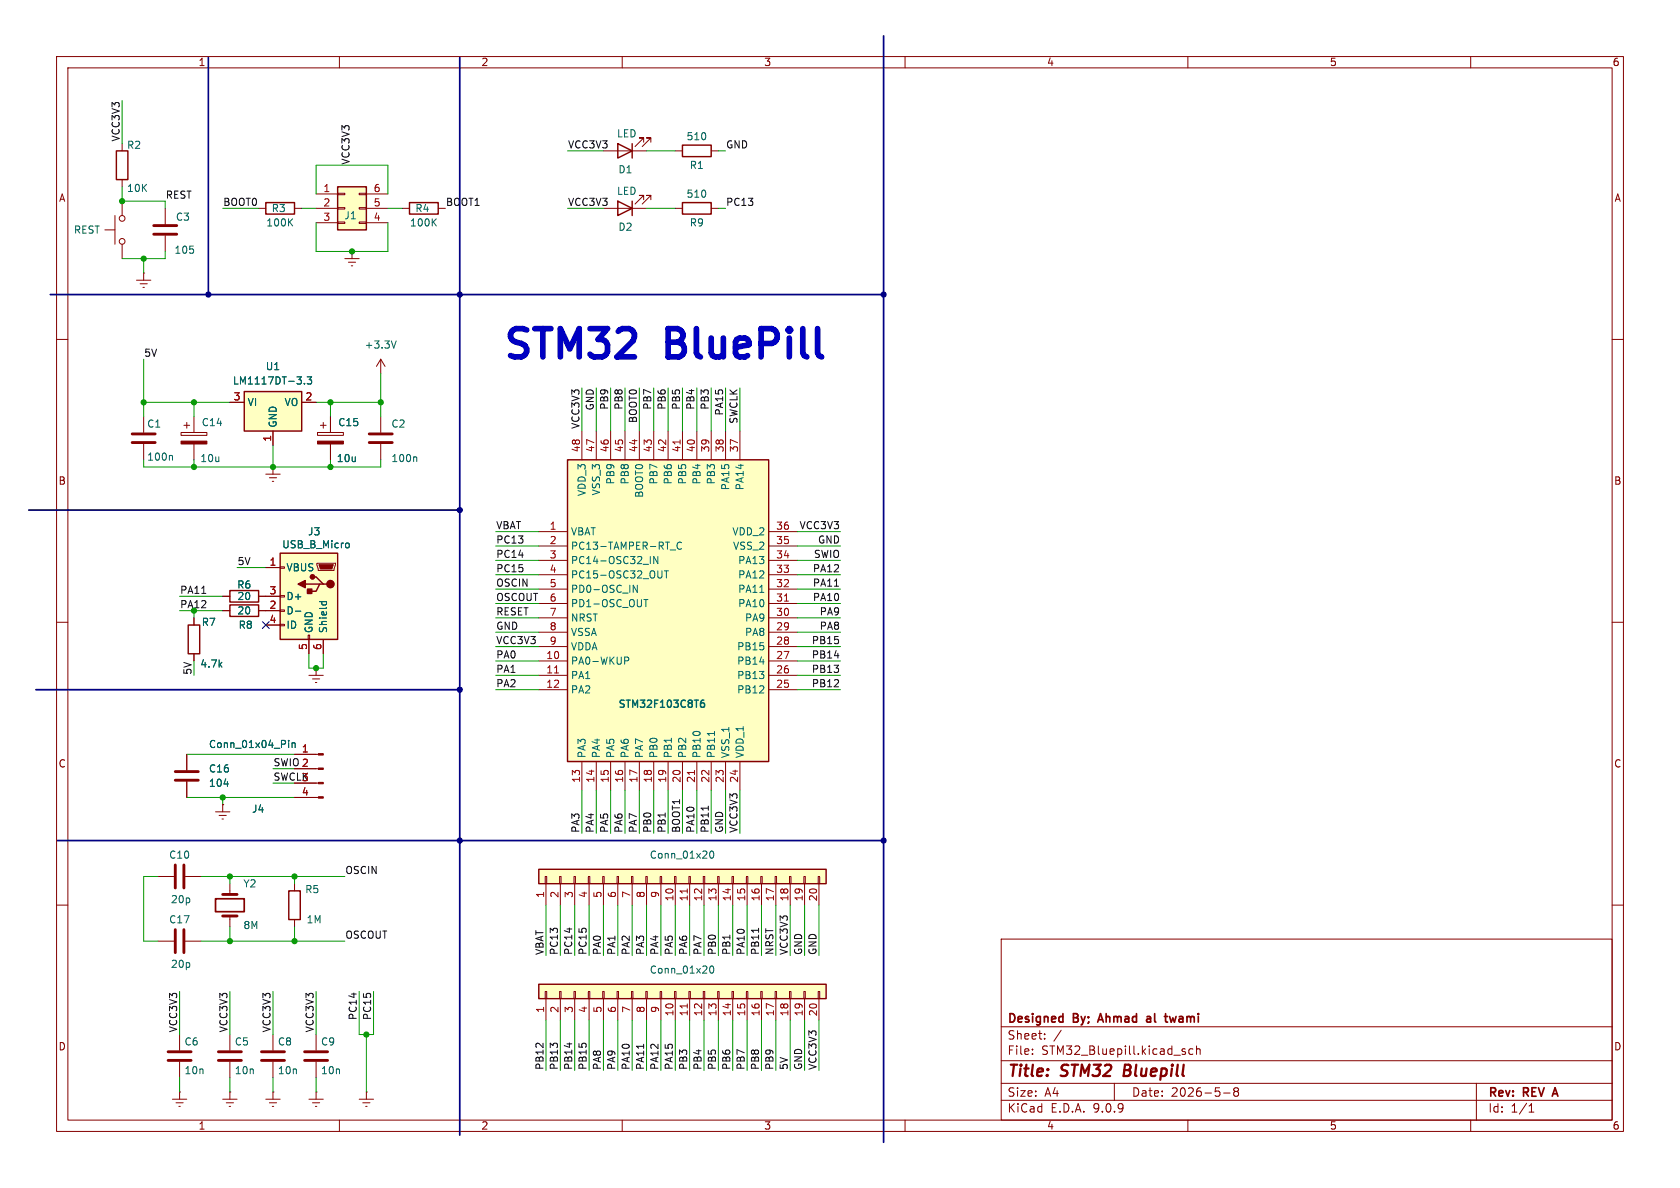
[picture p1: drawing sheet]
<svg xmlns="http://www.w3.org/2000/svg" width="297mm" height="210mm" viewBox="0 0 297 210" stroke-linecap="round" stroke-linejoin="round" font-family="sans-serif">
<g fill="none" stroke="#840000" stroke-width=".18">
<path d="M10 10h277v190h-277zM12 12h273v186h-273zM60 10v2M110 10v2M160 10v2M210 10v2M260 10v2M10 60h2M285 60h2M10 110h2M285 110h2M10 160h2"/>
<path d="M177 166h108v32h-108zM285 160h2M60 198v2M110 198v2M160 198v2M177 194.5h108M177 191.5h108M177 187.5h108M177 181.5h108M182.5 186.3v.1M182.5 185.5v.1M184.7 183.6v.1"/>
<path d="M184.7 182.8v.1M187.6 182.1l-1.3 2M197 191.5v3M209.2 185.9l.3 .1 .1 .2-.2 .2h-.3M209.2 185.4l.3 .1M210 198v2M210.9 185.5l-.4-.1-.3 .3v.4l.1 .2h.6M211.5 185.5l.2-.1 .4 .1 .1 .9M211.5 184.9v1.5M216.3 193.2h1.2M218.4 192.9l-.3-.2 .3-.4 .4 .1 .2 .2-.3 .3M218.4 192.9l-.3 .3 .1 .5 .2 .1 .4-.1 .2-.2-.1-.4-.2-.2"/>
<path d="M218.4 192.9h.3M260 198v2M261 191.5v6.5M270.3 196.6h.9M270.3 195.5l.4-.4v1.5"/>
</g>
<path d="M194.6 179.2l-.5 1.5M202.8 179.8l.4-.1 .2 .2M205.8 179.7h.6M206.8 179.7l.3 1 .2-.7M194.2 180.3h.7M203.4 180l-.5 .1a.29 .29 0 0 0-.2 .3 .29 .29 0 0 0 .2 .3l.5-.1M206.3 180.7h.1M274.6 193.4h.7M274.9 192.3l-.5 1.5" fill="none" stroke="#840000" stroke-width=".3"/>
<path d="M198.9 188.2l-.3 2h.8" fill="none" stroke="#840000" stroke-width=".4"/>
<path d="M59.7 33h5.1v7.6h-5.1z" fill="#ffffc2"/>
<path d="M47 35.8h5.1v2h-5.1zM59.7 33h5.1v7.6h-5.1zM72.4 35.8h5.1v2h-5.1zM40.6 106.9h5.1v2.1h-5.1z" fill="none" stroke="#840000" stroke-width=".25"/>
<g fill="none" stroke="#840000" stroke-width=".18">
<path d="M45.7 36.8h1.3M52.1 36.8h1.2M55.9 34.3h3.8M55.9 36.8h3.8M55.9 39.4h3.8M59.7 34.2h1.3v.2h-1.3zM59.7 36.7h1.3v.3h-1.3zM59.7 39.2h1.3v.3h-1.3zM63.5 34.2h1.3v.2h-1.3zM63.5 36.7h1.3v.3h-1.3zM63.5 39.2h1.3v.3h-1.3zM64.8 34.3h3.8"/>
<path d="M64.8 36.8h3.8M64.8 39.4h3.8M71.1 36.8h1.3M77.5 36.8h1.2M61 45.7h2.5M61.6 46.4h1.3M62.1 47h.3M62.2 44.5h.1M62.2 44.5v1.2M39.4 108h1.2M45.7 108h1.3M33 133.4v2.7"/>
<path d="M33 138.2v2.8M27.9 154.9h2.8M32.8 154.9h2.8M27.9 166.4h2.8M32.8 166.4h2.8M31.7 182.9v2.8M31.7 187.7v2.8M40.6 182.9v2.8M40.6 187.7v2.8M55.9 182.9v2.8M55.9 187.7v2.8"/>
</g>
<path d="M31 136.4h4.1M31 137.9h4.1M31 152.9v4.1M32.5 152.9v4.1M31 164.3v4.1M32.5 164.3v4.1M29.7 185.9h4.1M29.7 187.5h4.1M38.6 185.9h4.1M38.6 187.5h4.1M53.8 185.9h4.1M53.8 187.5h4.1" fill="none" stroke="#840000" stroke-width=".51"/>
<path d="M51.2 39.2l.5 .7M51.7 38.7l-.7 .7M76.6 39.2l.5 .7M77.1 38.7l-.7 .7M39.6 138.6h.8" fill="none" stroke="#006464" stroke-width=".18"/>
<path d="M43.2 69.2h10.1v7h-10.1z" fill="#ffffc2"/>
<path d="M109.2 35.6l2.6 1.2-2.6 1.3zM109.2 25.4l2.6 1.3-2.6 1.2zM111.8 25.4v2.5M111.8 35.6v2.5M120.6 35.8h5.1v2h-5.1zM43.2 69.2h10.1v7h-10.1z" fill="none" stroke="#840000" stroke-width=".25"/>
<g fill="none" stroke="#840000" stroke-width=".18">
<path d="M106.7 36.8h7.6M106.7 26.7h7.6M113.8 35.3v-.8h-.8h.8l-1.5 1.6M113.8 25.1v-.7h-.8h.8l-1.5 1.5M115.1 35.3v-.8h-.8h.8l-1.6 1.6M115.1 25.1v-.7h-.8h.8l-1.6 1.5M119.4 36.8h1.2M125.7 36.8h1.3M40.6 71.1h2.6M48.3 76.2v2.5M53.3 71.1h2.6M30.5 194.3h2.5"/>
<path d="M31.1 194.9h1.3M31.6 195.6h.3M31.7 193h.1M31.7 193v1.3"/>
</g>
<path d="M53.8 67.8v.1M54.3 66.6h.8l-.4 .5 .3 .1v.6l-.1 .1-.6-.1" fill="none" stroke="#006464" stroke-width=".18"/>
<path d="M100.3 81.3h35.6v53.3h-35.6z" fill="#ffffc2"/>
<path d="M20.6 26.7h2v5.1h-2zM120.6 25.7h5.1v2h-5.1zM100.3 81.3h35.6v53.3h-35.6zM33.3 110.5h2v5.1h-2zM40.6 104.4h5.1v2h-5.1z" fill="none" stroke="#840000" stroke-width=".25"/>
<g fill="none" stroke="#840000" stroke-width=".18">
<path d="M20.3 38.1v5.1M21.6 25.4v1.3M21.6 31.8v1.2M21.6 35.6v2.5M29.2 36.8v2.8M119.4 26.7h1.2M125.7 26.7h1.3M18.5 40.6h1.8M21.6 43.2v2.5M24.1 49.5h2.6M24.8 50.2h1.2M25.3 50.8h.2"/>
<path d="M25.4 48.3h.1M25.4 48.3v1.2M29.2 41.7v2.8M67.3 63.5l-.8 1.3M67.3 63.5l.8 1.3M67.3 63.5v2.5M102.9 76.2v5.1M105.4 76.2v5.1M107.9 76.2v5.1M110.5 76.2v5.1M113 76.2v5.1M115.6 76.2v5.1"/>
<path d="M118.1 76.2v5.1M120.6 76.2v5.1M123.2 76.2v5.1M125.7 76.2v5.1M128.3 76.2v5.1M130.8 76.2v5.1M47 83.8h2.5M47.6 84.5h1.3M48.1 85.1h.3M48.3 82.6h.1M48.3 82.6v1.2M95.2 94h5.1"/>
<path d="M95.2 96.5h5.1M95.2 99.1h5.1M135.9 94h5.1M135.9 96.5h5.1M135.9 99.1h5.1M34.3 109.2v1.3M34.3 115.6v1.2M39.4 105.4h1.2M45.7 105.4h1.3M54.6 119.4h2.5M55.9 118.1h.1M55.9 118.1v1.3"/>
<path d="M95.2 101.6h5.1M95.2 104.1h5.1M95.2 106.7h5.1M95.2 109.2h5.1M95.2 111.8h5.1M95.2 114.3h5.1M95.2 116.8h5.1M95.2 119.4h5.1M135.9 101.6h5.1M135.9 104.1h5.1M135.9 106.7h5.1M135.9 109.2h5.1"/>
<path d="M135.9 111.8h5.1M135.9 114.3h5.1M135.9 116.8h5.1M135.9 119.4h5.1M55.2 120h1.3M55.8 120.7h.2M95.2 121.9h5.1M102.9 134.6v5.1M105.4 134.6v5.1M107.9 134.6v5.1M110.5 134.6v5.1M113 134.6v5.1"/>
<path d="M115.6 134.6v5.1M118.1 134.6v5.1M120.6 134.6v5.1M123.2 134.6v5.1M125.7 134.6v5.1M128.3 134.6v5.1M130.8 134.6v5.1M135.9 121.9h5.1M54.6 194.3h2.5M55.2 194.9h1.3M55.8 195.6h.2M55.9 193h.1"/>
<path d="M55.9 193v1.3"/>
<circle cx="21.6" cy="38.6" r=".51"/>
<circle cx="21.6" cy="42.7" r=".51"/>
</g>
<g fill="none" stroke="#006464" stroke-width=".18">
<path d="M70 60.3l-.4 1.2M115 98.4v1.2M116.3 98.4v1.2l-.7-1.2v1.2M118.5 97.2h.9M120.5 96a.6 .6 0 0 0-.9 .4 .6 .6 0 0 0 .6 .7l.3-.1M110.4 116.1h.5l.3 .3-.2 .4h-.6M112.7 103.4v1.3l-.8-1.3v1.3M113.8 106h.7M114.2 106v1.3M117 100.9v1l-.1 .2M117.4 100.9h.8M117.8 100.9v1.3"/>
<path d="M134.3 104.7h.7M126.3 129.3v.7"/>
</g>
<path d="M120.2 77.8v.7M98 119h.8M138.7 106.3h.7M122.8 136.2v.7" fill="none" stroke="#a90000" stroke-width=".18"/>
<path d="M124.4 123.8h-.3a.86 .86 0 0 0 0 1.2l.4-.1 .1-.4-.3-.3h-.2l-.3 .3" fill="none" stroke="#006464" stroke-width=".25"/>
<path d="M27.2 39.9h4M27.2 41.4h4" fill="none" stroke="#840000" stroke-width=".51"/>
<path d="M49.5 97.8h10.2v15.2h-10.2z" fill="#ffffc2"/>
<path d="M49.5 97.8h10.2v15.2h-10.2zM54 103.3h2.5M55.2 102h.7l1.2 1.3h.7M57.1 103.3h-.6l-.6 1.2h-1.3M51.1 157.5h2v5.1h-2z" fill="none" stroke="#840000" stroke-width=".25"/>
<g fill="none" stroke="#840000" stroke-width=".18">
<path d="M25.4 73.7v2.8M25.4 78.5v2.8M32 76.5h4.6v.5h-4.6zM32.5 75.2h1M33 74.7v1M34.3 73.7v2.8M34.3 78.5v2.8M56.1 76.5h4.6v.5h-4.6zM56.6 75.2h1.1M57.1 74.7v1M58.4 73.7v2.8M58.4 78.5v2.8"/>
<path d="M67.3 73.7v2.8M67.3 78.5v2.8M56 99.6h3.3v.2l-.2 1h-2.8zM47 100.3h2.5M47 105.4h2.5M47 108h2.5M47 110.5h2.5M49.5 100.2h.8v.3h-.8zM49.5 105.3h.8v.2h-.8zM49.5 107.8h.8v.3h-.8zM49.5 110.4h.8v.2h-.8zM54.5 112.3h.2v.7h-.2z"/>
<path d="M54.6 113v2.6M57.1 113v2.6M52.1 133.4h4.2M52.1 135.9h4.2M52.1 138.4h4.2M38.1 143.5h2.5M38.7 144.1h1.3M39.2 144.8h.3M39.4 142.2h.1M39.4 142.2v1.3M40.6 156.2v1.9M52.1 156.2v1.3"/>
<path d="M52.1 141h4.2M40.6 161.9v1.9M52.1 162.6v1.2M39.4 194.3h2.5M40 194.9h1.3M40.5 195.6h.3M40.6 193h.1M40.6 193v1.3M47 194.3h2.5M47.6 194.9h1.3M48.1 195.6h.3M48.3 193h.1"/>
<path d="M48.3 182.9v2.8M48.3 187.7v2.8M48.3 193v1.3M63.5 194.3h2.5M64.1 194.9h1.3M64.6 195.6h.3M64.8 193h.1M64.8 193v1.3"/>
</g>
<g fill="#840000" stroke="#840000" stroke-width=".18">
<path d="M56.4 99.8h2.5l-.2 .8h-2.1z"/>
<path d="M32 78h4.6v.5h-4.6z"/>
<path d="M56.1 78h4.6v.5h-4.6z"/>
<path d="M56.3 133.2h.8v.3h-.8z"/>
<path d="M56.3 135.8h.8v.2h-.8z"/>
<path d="M56.3 138.3h.8v.3h-.8z"/>
<path d="M56.3 140.8h.8v.3h-.8z"/>
</g>
<g fill="#840000" stroke="#840000" stroke-width=".25">
<path d="M54.4 104.1h.7v.8h-.7z"/>
<path d="M52.7 103.3l1.3-.7v1.3z"/>
<circle cx="58.4" cy="103.3" r=".63"/>
<circle cx="55.2" cy="102" r=".38"/>
</g>
<path d="M30.3 80.5l.2 .2v.7M61.3 96l.3 .1 .1 .1v.5l-.4 .1M73.5 80.8l.2 .1v.7M52.2 108h1M56.5 106.4h1.2M56.9 106.4v.3M57.7 106.4v.3M51 130.9v.1M51 131.3v.9M51.6 131.3v.9M51.6 131.4l.2-.1 .3 .1 .1 .8" fill="none" stroke="#006464" stroke-width=".18"/>
<path d="M23.4 76.7h4M23.4 78.2h4M65.3 76.7h4M65.3 78.2h4M39.4 158.1h2.5M39.4 161.9h2.5M46.2 185.9h4.1M46.2 187.5h4.1" fill="none" stroke="#840000" stroke-width=".51"/>
<path d="M38.1 158.9h5.1v2.3h-5.1z" fill="none" stroke="#840000" stroke-width=".3"/>
<path d="M95.2 174h50.8v2.5h-50.8z" fill="#ffffc2"/>
<path d="M95.2 174h50.8v2.5h-50.8z" fill="none" stroke="#840000" stroke-width=".25"/>
<g fill="none" stroke="#840000" stroke-width=".18">
<path d="M96.4 175.3h.2v1.2h-.2zM96.5 176.5v3.8M98.9 175.3h.3v1.2h-.3zM99.1 176.5v3.8M101.5 175.3h.2v1.2h-.2zM101.6 176.5v3.8M104 175.3h.3v1.2h-.3zM104.1 176.5v3.8M106.6 175.3h.2v1.2h-.2zM106.7 176.5v3.8M109.1 175.3h.2v1.2h-.2zM109.2 176.5v3.8"/>
<path d="M111.6 175.3h.3v1.2h-.3zM111.8 176.5v3.8M114.2 175.3h.2v1.2h-.2zM114.3 176.5v3.8M116.7 175.3h.3v1.2h-.3zM116.8 176.5v3.8M119.3 175.3h.2v1.2h-.2zM119.4 176.5v3.8M121.8 175.3h.2v1.2h-.2zM121.9 176.5v3.8M124.3 175.3h.3v1.2h-.3zM124.5 176.5v3.8"/>
<path d="M126.9 175.3h.2v1.2h-.2zM127 176.5v3.8M129.4 175.3h.3v1.2h-.3zM129.5 176.5v3.8M132 175.3h.2v1.2h-.2zM132.1 176.5v3.8M134.5 175.3h.2v1.2h-.2zM134.6 176.5v3.8M137 175.3h.3v1.2h-.3zM137.2 176.5v3.8M139.6 175.3h.2v1.2h-.2zM139.7 176.5v3.8"/>
<path d="M142.1 175.3h.3v1.2h-.3zM142.2 176.5v3.8M144.7 175.3h.2v1.2h-.2zM144.8 176.5v3.8"/>
</g>
<path d="M121.5 177.5v.7" fill="none" stroke="#a90000" stroke-width=".18"/>
<path d="M125.6 170.8h.2a.68 .68 0 0 1 .4 .6 .68 .68 0 0 1-.4 .6 .84 .84 0 0 1-.2-1.2z" fill="none" stroke="#006464" stroke-width=".18"/>
<path d="M95.2 153.7h50.8v2.5h-50.8z" fill="#ffffc2"/>
<path d="M95.2 153.7h50.8v2.5h-50.8z" fill="none" stroke="#840000" stroke-width=".25"/>
<g fill="none" stroke="#840000" stroke-width=".18">
<path d="M40.6 71.1h2.6M48.3 76.2v2.5M53.3 71.1h2.6M58.4 73.7v2.8M58.4 78.5v2.8M34.3 109.2v1.3M34.3 115.6v1.2M39.4 105.4h1.2M39.4 108h1.2M45.7 105.4h3.8M45.7 108h3.8M47 100.3h2.5"/>
<path d="M47 110.5h2.5M54.6 113v2.6M57.1 113v2.6M33 133.4v2.7M33 138.2v2.8M52.1 133.4h3.8M52.1 135.9h3.8M52.1 138.4h3.8M39.4 142.2h.1M52.1 141h3.8M96.4 154.9h.2v1.3h-.2zM96.5 156.2v3.8"/>
<path d="M98.9 154.9h.3v1.3h-.3zM99.1 156.2v3.8M101.5 154.9h.2v1.3h-.2zM101.6 156.2v3.8M104 154.9h.3v1.3h-.3zM104.1 156.2v3.8M106.6 154.9h.2v1.3h-.2zM106.7 156.2v3.8M109.1 154.9h.2v1.3h-.2zM109.2 156.2v3.8M111.6 154.9h.3v1.3h-.3zM111.8 156.2v3.8"/>
<path d="M114.2 154.9h.2v1.3h-.2zM114.3 156.2v3.8M116.7 154.9h.3v1.3h-.3zM116.8 156.2v3.8M119.3 154.9h.2v1.3h-.2zM119.4 156.2v3.8M121.8 154.9h.2v1.3h-.2zM121.9 156.2v3.8M124.3 154.9h.3v1.3h-.3zM124.5 156.2v3.8M126.9 154.9h.2v1.3h-.2zM127 156.2v3.8"/>
<path d="M129.4 154.9h.3v1.3h-.3zM129.5 156.2v3.8M132 154.9h.2v1.3h-.2zM132.1 156.2v3.8M134.5 154.9h.2v1.3h-.2zM134.6 156.2v3.8M137 154.9h.3v1.3h-.3zM137.2 156.2v3.8M139.6 154.9h.2v1.3h-.2zM139.7 156.2v3.8M142.1 154.9h.3v1.3h-.3zM142.2 156.2v3.8"/>
<path d="M144.7 154.9h.2v1.3h-.2zM144.8 156.2v3.8"/>
</g>
<path d="M121.5 157.1v.8" fill="none" stroke="#a90000" stroke-width=".18"/>
<g fill="none" stroke="#006464" stroke-width=".18">
<path d="M53.8 67.8v.1M54.3 66.6h.8l-.4 .5 .3 .1v.6l-.1 .1-.6-.1M61.3 96l.3 .1 .1 .1v.5l-.4 .1M52.2 108h1M56.5 106.4h1.2M56.9 106.4v.3M57.7 106.4v.3M39.6 138.6h.8M51 130.9v.1M51 131.3v.9M51.6 131.3v.9M51.6 131.4l.2-.1 .3 .1 .1 .8"/>
<path d="M125.6 150.5l.2-.1a.68 .68 0 0 1 .4 .7 .68 .68 0 0 1-.4 .6 .84 .84 0 0 1-.2-1.2z"/>
</g>
<path d="M35.7 104.9h.7M147.5 103.6h.7M125.2 142.5v.7M134.1 164.1v.7M113.8 184.6v.7" fill="none" stroke="#0f0f0f" stroke-width=".18"/>
<path d="M36.8 10.2v41.9M81.3 10.2v190.5M156.2 6.4v195.5M8.9 52.1h147.3M5.1 90.2h76.2M6.3 121.9h75M10.2 148.6h146" fill="none" stroke="#000084" stroke-width=".3"/>
<g fill="none" stroke="#009600" stroke-width=".18">
<path d="M21.6 17.8v7.6M21.6 33v2.6h7.6v1.2M39.4 36.8h6.3M53.3 36.8h2.6M55.9 34.3v-5.1h12.7v5.1M55.9 39.4v5.1h12.7v-5.1M68.6 36.8h2.5M100.3 26.7h6.4M100.3 36.8h6.4M114.3 26.7h5.1M114.3 36.8h5.1M127 26.7h1.3"/>
<path d="M127 36.8h1.3M25.4 45.7v2.6M29.2 44.5v1.2h-7.6M25.4 63.5v10.2M25.4 71.1h15.2M34.3 71.1v2.6M48.3 78.7v3.9M55.9 71.1h11.4M58.4 71.1v2.6M67.3 66v7.7M102.9 68.6v7.6M105.4 68.6v7.6"/>
<path d="M107.9 68.6v7.6M110.5 68.6v7.6M113 68.6v7.6M115.6 68.6v7.6M118.1 68.6v7.6M120.6 68.6v7.6M123.2 68.6v7.6M125.7 68.6v7.6M128.3 68.6v7.6M130.8 68.6v7.6M25.4 81.3v1.3h41.9v-1.3M34.3 81.3v1.3"/>
<path d="M58.4 81.3v1.3M87.6 96.5h7.6M87.6 99.1h7.6M87.6 94h7.6M141 96.5h7.6M141 99.1h7.6M141 94h7.6M31.7 105.4h7.7M39.4 108h-5.1v1.2M41.9 100.3h5.1M54.6 115.6v2.5h2.5v-2.5M87.6 114.3h7.6"/>
<path d="M87.6 119.4h7.6M87.6 116.8h7.6M87.6 111.8h7.6M87.6 106.7h7.6M87.6 101.6h7.6M87.6 104.1h7.6M87.6 109.2h7.6M141 114.3h7.6M141 119.4h7.6M141 116.8h7.6M141 111.8h7.6M141 106.7h7.6"/>
<path d="M141 101.6h7.6M141 104.1h7.6M141 109.2h7.6M33 133.4h19.1M48.3 138.4h3.8M48.3 135.9h3.8M87.6 121.9h7.6M102.9 139.7v7.6M105.4 139.7v7.6M107.9 139.7v7.6M110.5 139.7v7.6M113 139.7v7.6"/>
<path d="M115.6 139.7v7.6M118.1 139.7v7.6M120.6 139.7v7.6M123.2 139.7v7.6M125.7 139.7v7.6M128.3 139.7v7.6M130.8 139.7v7.6M141 121.9h7.6M27.9 154.9h-2.5v11.5h2.5M33 141h19.1M35.6 154.9h25.4M39.4 141v1.2"/>
<path d="M40.6 154.9v1.3M52.1 154.9v1.3M31.7 175.3v7.6M35.6 166.4h25.4M40.6 163.8v2.6M40.6 175.3v7.6M48.3 175.3v7.6M52.1 163.8v2.6M55.9 175.3v7.6M63.5 175.3v7.6h2.5v-7.6M96.5 160v8.9M99.1 160v8.9"/>
<path d="M101.6 160v8.9M104.1 160v8.9M106.7 160v8.9M109.2 160v8.9M111.8 160v8.9M114.3 160v8.9M116.8 160v8.9M119.4 160v8.9M121.9 160v8.9M124.5 160v8.9M127 160v8.9M129.5 160v8.9"/>
<path d="M132.1 160v8.9M134.6 160v8.9M137.2 160v8.9M139.7 160v8.9M142.2 160v8.9M144.8 160v8.9M31.7 190.5v2.5M40.6 190.5v2.5M48.3 190.5v2.5M55.9 190.5v2.5M64.8 182.9v10.1M96.5 180.3v8.9"/>
<path d="M99.1 180.3v8.9M101.6 180.3v8.9M104.1 180.3v8.9M106.7 180.3v8.9M109.2 180.3v8.9M111.8 180.3v8.9M114.3 180.3v8.9M116.8 180.3v8.9M119.4 180.3v8.9M121.9 180.3v8.9M124.5 180.3v8.9M127 180.3v8.9"/>
<path d="M129.5 180.3v8.9M132.1 180.3v8.9M134.6 180.3v8.9M137.2 180.3v8.9M139.7 180.3v8.9M142.2 180.3v8.9M144.8 180.3v8.9"/>
</g>
<path d="M46.4 109.9l1.2 1.2M47.6 109.9l-1.2 1.2" fill="none" stroke="#000084" stroke-width=".18"/>
<g fill="#009600" stroke="#009600" stroke-width=".18">
<circle cx="67.3" cy="71.1" r=".46"/>
<circle cx="62.2" cy="44.5" r=".46"/>
<circle cx="21.6" cy="35.6" r=".46"/>
<circle cx="25.4" cy="45.7" r=".46"/>
<circle cx="34.3" cy="71.1" r=".46"/>
<circle cx="25.4" cy="71.1" r=".46"/>
<circle cx="34.3" cy="82.6" r=".46"/>
<circle cx="58.4" cy="71.1" r=".46"/>
<circle cx="58.4" cy="82.6" r=".46"/>
<circle cx="48.3" cy="82.6" r=".46"/>
<circle cx="40.6" cy="154.9" r=".46"/>
<circle cx="40.6" cy="166.4" r=".46"/>
<circle cx="52.1" cy="166.4" r=".46"/>
<circle cx="64.8" cy="182.9" r=".46"/>
<circle cx="34.3" cy="108" r=".46"/>
<circle cx="52.1" cy="154.9" r=".46"/>
<circle cx="39.4" cy="141" r=".46"/>
<circle cx="55.9" cy="118.1" r=".46"/>
</g>
<g fill="#000084" stroke="#000084" stroke-width=".18">
<circle cx="81.3" cy="52.1" r=".46"/>
<circle cx="156.2" cy="52.1" r=".46"/>
<circle cx="36.8" cy="52.1" r=".46"/>
<circle cx="81.3" cy="90.2" r=".46"/>
<circle cx="156.2" cy="148.6" r=".46"/>
<circle cx="81.3" cy="121.9" r=".46"/>
<circle cx="81.3" cy="148.6" r=".46"/>
</g>
<g font-size="7" fill="#0000c2">
<text x="88.6" y="63.8">STM32</text>
<text x="118.3" y="63.8">BluePill</text>
</g>
<g font-size="2.8" fill="#840000">
<text x="178" y="190.9">Title:</text>
<text x="187.7" y="190.9">STM32</text>
<text x="199.5" y="190.9">Bluepill</text>
</g>
<g font-size="2.1" fill="#840000">
<text x="178" y="184">Sheet:</text>
<text x="178" y="181.2">Designed</text>
<text x="189.8" y="181.2">By;</text>
<text x="194.9" y="181.2">Ahmad</text>
<text x="204" y="181.2">al</text>
<text x="207.9" y="181.2">twami</text>
<text x="178" y="186.7">File:</text>
<text x="184.1" y="186.7">STM32_Bluepill.kicad_sch</text>
<text x="178" y="196.9">KiCad</text>
<text x="178" y="194.1">Size:</text>
<text x="184.7" y="194.1">A4</text>
<text x="185.7" y="196.9">E.D.A.</text>
<text x="193.3" y="196.9">9.0.9</text>
<text x="200" y="194.1">Date:</text>
<text x="207" y="194.1">2026-5-8</text>
<text x="263" y="194.3">Rev:</text>
<text x="263" y="196.9">Id:</text>
<text x="267.1" y="196.9">1/1</text>
<text x="269.4" y="194.3">REV</text>
<text x="275.3" y="194.3">A</text>
</g>
<g font-size="1.8" fill="#840000">
<text x="35" y="11.9">1</text>
<text x="85" y="11.9">2</text>
<text x="135" y="11.9">3</text>
<text x="185" y="11.9">4</text>
<text x="235" y="11.9">5</text>
<text x="285" y="11.9">6</text>
<text x="10.3" y="35.9">A</text>
<text x="285.3" y="35.9">A</text>
<text x="10.3" y="85.9">B</text>
<text x="285.3" y="85.9">B</text>
<text x="10.3" y="135.9">C</text>
<text x="285.3" y="135.9">C</text>
<text x="10.3" y="185.9">D</text>
<text x="285.3" y="185.9">D</text>
<text x="35" y="199.9">1</text>
<text x="85" y="199.9">2</text>
<text x="135" y="199.9">3</text>
<text x="185" y="199.9">4</text>
<text x="235" y="199.9">5</text>
<text x="285" y="199.9">6</text>
</g>
<g font-size="1.8" fill="#0f0f0f">
<text x="21.2" y="25.1" transform="rotate(-90 21.2 25.1)">VCC3V3</text>
<text x="61.9" y="29.2" transform="rotate(-90 61.9 29.2)">VCC3V3</text>
<text x="100.3" y="26.3">VCC3V3</text>
<text x="128.3" y="26.3">GND</text>
<text x="29.2" y="35.2">REST</text>
<text x="39.4" y="36.5">BOOT0</text>
<text x="78.7" y="36.5">BOOT1</text>
<text x="100.3" y="36.5">VCC3V3</text>
<text x="128.3" y="36.5">PC13</text>
<text x="25.4" y="63.2">5V</text>
<text x="102.5" y="75.9" transform="rotate(-90 102.5 75.9)">VCC3V3</text>
<text x="105.1" y="72.7" transform="rotate(-90 105.1 72.7)">GND</text>
<text x="107.6" y="72.5" transform="rotate(-90 107.6 72.5)">PB9</text>
<text x="110.1" y="72.5" transform="rotate(-90 110.1 72.5)">PB8</text>
<text x="112.7" y="74.9" transform="rotate(-90 112.7 74.9)">BOOT0</text>
<text x="115.2" y="72.5" transform="rotate(-90 115.2 72.5)">PB7</text>
<text x="117.8" y="72.5" transform="rotate(-90 117.8 72.5)">PB6</text>
<text x="120.3" y="72.5" transform="rotate(-90 120.3 72.5)">PB5</text>
<text x="122.8" y="72.5" transform="rotate(-90 122.8 72.5)">PB4</text>
<text x="125.4" y="72.5" transform="rotate(-90 125.4 72.5)">PB3</text>
<text x="127.9" y="73.6" transform="rotate(-90 127.9 73.6)">PA15</text>
<text x="130.5" y="75" transform="rotate(-90 130.5 75)">SWCLK</text>
<text x="87.6" y="93.6">VBAT</text>
<text x="141.3" y="93.6">VCC3V3</text>
<text x="41.9" y="100">5V</text>
<text x="87.6" y="98.7">PC14</text>
<text x="87.6" y="101.3">PC15</text>
<text x="87.6" y="96.2">PC13</text>
<text x="143.6" y="101.3">PA12</text>
<text x="143.8" y="98.7">SWIO</text>
<text x="144.5" y="96.2">GND</text>
<text x="31.7" y="105.1">PA11</text>
<text x="87.6" y="106.3">OSCOUT</text>
<text x="87.6" y="103.8">OSCIN</text>
<text x="143.6" y="103.8">PA11</text>
<text x="143.6" y="106.3">PA10</text>
<text x="87.6" y="108.9">RESET</text>
<text x="87.6" y="111.4">GND</text>
<text x="87.6" y="114">VCC3V3</text>
<text x="143.4" y="114">PB15</text>
<text x="144.8" y="111.4">PA8</text>
<text x="144.8" y="108.9">PA9</text>
<text x="87.6" y="116.5">PA0</text>
<text x="87.6" y="119">PA1</text>
<text x="143.4" y="119">PB13</text>
<text x="143.4" y="116.5">PB14</text>
<text x="87.6" y="121.6">PA2</text>
<text x="143.4" y="121.6">PB12</text>
<text x="48.3" y="135.5">SWIO2</text>
<text x="48.3" y="138.1">SWCLK</text>
<text x="102.5" y="147.3" transform="rotate(-90 102.5 147.3)">PA3</text>
<text x="105.1" y="147.3" transform="rotate(-90 105.1 147.3)">PA4</text>
<text x="107.6" y="147.3" transform="rotate(-90 107.6 147.3)">PA5</text>
<text x="110.1" y="147.3" transform="rotate(-90 110.1 147.3)">PA6</text>
<text x="112.7" y="147.3" transform="rotate(-90 112.7 147.3)">PA7</text>
<text x="115.2" y="147.3" transform="rotate(-90 115.2 147.3)">PB0</text>
<text x="117.8" y="147.3" transform="rotate(-90 117.8 147.3)">PB1</text>
<text x="120.3" y="147.3" transform="rotate(-90 120.3 147.3)">BOOT1</text>
<text x="122.8" y="147.3" transform="rotate(-90 122.8 147.3)">PA10</text>
<text x="125.4" y="147.3" transform="rotate(-90 125.4 147.3)">PB11</text>
<text x="127.9" y="147.3" transform="rotate(-90 127.9 147.3)">GND</text>
<text x="130.5" y="147.3" transform="rotate(-90 130.5 147.3)">VCC3V3</text>
<text x="61" y="154.6">OSCIN</text>
<text x="61" y="166">OSCOUT</text>
<text x="96.2" y="168.9" transform="rotate(-90 96.2 168.9)">VBAT</text>
<text x="98.7" y="168.9" transform="rotate(-90 98.7 168.9)">PC13</text>
<text x="101.3" y="168.9" transform="rotate(-90 101.3 168.9)">PC14</text>
<text x="103.8" y="168.9" transform="rotate(-90 103.8 168.9)">PC15</text>
<text x="106.3" y="168.9" transform="rotate(-90 106.3 168.9)">PA0</text>
<text x="108.9" y="168.9" transform="rotate(-90 108.9 168.9)">PA1</text>
<text x="111.4" y="168.9" transform="rotate(-90 111.4 168.9)">PA2</text>
<text x="114" y="168.9" transform="rotate(-90 114 168.9)">PA3</text>
<text x="116.5" y="168.9" transform="rotate(-90 116.5 168.9)">PA4</text>
<text x="119" y="168.9" transform="rotate(-90 119 168.9)">PA5</text>
<text x="121.6" y="168.9" transform="rotate(-90 121.6 168.9)">PA6</text>
<text x="124.1" y="168.9" transform="rotate(-90 124.1 168.9)">PA7</text>
<text x="126.7" y="168.9" transform="rotate(-90 126.7 168.9)">PB0</text>
<text x="129.2" y="168.9" transform="rotate(-90 129.2 168.9)">PB1</text>
<text x="131.7" y="168.9" transform="rotate(-90 131.7 168.9)">PA10</text>
<text x="134.3" y="168.9" transform="rotate(-90 134.3 168.9)">PB11</text>
<text x="136.8" y="168.9" transform="rotate(-90 136.8 168.9)">NRST</text>
<text x="139.4" y="168.9" transform="rotate(-90 139.4 168.9)">VCC3V3</text>
<text x="141.9" y="168.9" transform="rotate(-90 141.9 168.9)">GND</text>
<text x="144.4" y="168.9" transform="rotate(-90 144.4 168.9)">GND</text>
<text x="31.4" y="182.6" transform="rotate(-90 31.4 182.6)">VCC3V3</text>
<text x="40.3" y="182.6" transform="rotate(-90 40.3 182.6)">VCC3V3</text>
<text x="47.9" y="182.6" transform="rotate(-90 47.9 182.6)">VCC3V3</text>
<text x="55.5" y="182.6" transform="rotate(-90 55.5 182.6)">VCC3V3</text>
<text x="63.2" y="180.4" transform="rotate(-90 63.2 180.4)">PC14</text>
<text x="65.7" y="180.4" transform="rotate(-90 65.7 180.4)">PC15</text>
<text x="96.2" y="189.2" transform="rotate(-90 96.2 189.2)">PB12</text>
<text x="98.7" y="189.2" transform="rotate(-90 98.7 189.2)">PB13</text>
<text x="101.3" y="189.2" transform="rotate(-90 101.3 189.2)">PB14</text>
<text x="103.8" y="189.2" transform="rotate(-90 103.8 189.2)">PB15</text>
<text x="106.3" y="189.2" transform="rotate(-90 106.3 189.2)">PA8</text>
<text x="108.9" y="189.2" transform="rotate(-90 108.9 189.2)">PA9</text>
<text x="111.4" y="189.2" transform="rotate(-90 111.4 189.2)">PA10</text>
<text x="114" y="189.2" transform="rotate(-90 114 189.2)">PA11</text>
<text x="116.5" y="189.2" transform="rotate(-90 116.5 189.2)">PA12</text>
<text x="119" y="189.2" transform="rotate(-90 119 189.2)">PA15</text>
<text x="121.6" y="189.2" transform="rotate(-90 121.6 189.2)">PB3</text>
<text x="124.1" y="189.2" transform="rotate(-90 124.1 189.2)">PB4</text>
<text x="126.7" y="189.2" transform="rotate(-90 126.7 189.2)">PB5</text>
<text x="129.2" y="189.2" transform="rotate(-90 129.2 189.2)">PB6</text>
<text x="131.7" y="189.2" transform="rotate(-90 131.7 189.2)">PB7</text>
<text x="134.3" y="189.2" transform="rotate(-90 134.3 189.2)">PB8</text>
<text x="136.8" y="189.2" transform="rotate(-90 136.8 189.2)">PB9</text>
<text x="139.4" y="189.2" transform="rotate(-90 139.4 189.2)">5V</text>
<text x="141.9" y="189.2" transform="rotate(-90 141.9 189.2)">GND</text>
<text x="144.4" y="189.2" transform="rotate(-90 144.4 189.2)">VCC3V3</text>
</g>
<g font-size="1.8" fill="#006464">
<text x="22.4" y="26.5">R2</text>
<text x="109" y="24.5">LED</text>
<text x="121.3" y="25">510</text>
<text x="22.4" y="34.1">10K</text>
<text x="109" y="34.6">LED</text>
<text x="109.2" y="30.8">D1</text>
<text x="121.3" y="35.2">510</text>
<text x="121.8" y="30.1">R1</text>
<text x="13" y="41.5">REST</text>
<text x="31" y="39.2">C3</text>
<text x="47" y="40.2">100K</text>
<text x="47.9" y="37.7">R3</text>
<text x="60.8" y="39">J1</text>
<text x="72.4" y="40.2">100K</text>
<text x="73.3" y="37.7">R4</text>
<text x="109.2" y="41">D2</text>
<text x="121.8" y="40.2">R9</text>
<text x="30.7" y="45.1">105</text>
<text x="46.9" y="65.6">U1</text>
<text x="64.4" y="61.8">+3.3V</text>
<text x="41.1" y="68.2">LM1117DT-3.3</text>
<text x="43.7" y="72">VI</text>
<text x="50.2" y="72">VO</text>
<text x="25.9" y="75.8">C1</text>
<text x="35.6" y="75.5">C14</text>
<text x="49.1" y="75.7" transform="rotate(-90 49.1 75.7)">GND</text>
<text x="59.7" y="75.5">C15</text>
<text x="69.1" y="75.8">C2</text>
<text x="25.9" y="81.6">100n</text>
<text x="35.3" y="81.9">10u</text>
<text x="59.4" y="81.9">10u</text>
<text x="69.1" y="81.9">100n</text>
<text x="103.7" y="87.8" transform="rotate(-90 103.7 87.8)">VDD_3</text>
<text x="106.3" y="87.7" transform="rotate(-90 106.3 87.7)">VSS_3</text>
<text x="108.8" y="85.7" transform="rotate(-90 108.8 85.7)">PB9</text>
<text x="111.4" y="85.7" transform="rotate(-90 111.4 85.7)">PB8</text>
<text x="113.9" y="88.1" transform="rotate(-90 113.9 88.1)">BOOT0</text>
<text x="116.4" y="85.7" transform="rotate(-90 116.4 85.7)">PB7</text>
<text x="119" y="85.7" transform="rotate(-90 119 85.7)">PB6</text>
<text x="121.5" y="85.7" transform="rotate(-90 121.5 85.7)">PB5</text>
<text x="124.1" y="85.7" transform="rotate(-90 124.1 85.7)">PB4</text>
<text x="126.6" y="85.7" transform="rotate(-90 126.6 85.7)">PB3</text>
<text x="129.1" y="86.8" transform="rotate(-90 129.1 86.8)">PA15</text>
<text x="131.7" y="86.8" transform="rotate(-90 131.7 86.8)">PA14</text>
<text x="54.4" y="94.8">J3</text>
<text x="100.8" y="94.8">VBAT</text>
<text x="129.4" y="94.8">VDD_2</text>
<text x="49.8" y="97.1">USB_B_Micro</text>
<text x="50.5" y="101.2">VBUS</text>
<text x="100.8" y="97.4">PC13-TAMPER-RT_C</text>
<text x="100.8" y="99.9">PC14-OSC32_IN</text>
<text x="129.5" y="97.4">VSS_2</text>
<text x="130.4" y="99.9">PA13</text>
<text x="41.8" y="104.2">R6</text>
<text x="41.9" y="106.3">20</text>
<text x="50.5" y="106.3">D+</text>
<text x="100.8" y="102.5">PC15-OSC32_OUT</text>
<text x="100.8" y="105">PD0-OSC_IN</text>
<text x="100.8" y="107.5">PD1-OSC_OUT</text>
<text x="130.4" y="102.5">PA12</text>
<text x="130.4" y="105">PA11</text>
<text x="130.4" y="107.5">PA10</text>
<text x="35.6" y="110.8">R7</text>
<text x="41.9" y="108.8">20</text>
<text x="42.1" y="111.4">R8</text>
<text x="50.5" y="108.8">D-</text>
<text x="50.5" y="111.4">ID</text>
<text x="55.5" y="112" transform="rotate(-90 55.5 112)">GND</text>
<text x="58" y="112" transform="rotate(-90 58 112)">Shield</text>
<text x="100.8" y="110.1">NRST</text>
<text x="100.8" y="112.6">VSSA</text>
<text x="131.6" y="110.1">PA9</text>
<text x="131.6" y="112.6">PA8</text>
<text x="35.3" y="118.2">4.7k</text>
<text x="100.8" y="115.2">VDDA</text>
<text x="100.8" y="117.7">PA0-WKUP</text>
<text x="130.2" y="115.2">PB15</text>
<text x="130.2" y="117.7">PB14</text>
<text x="100.8" y="120.2">PA1</text>
<text x="100.8" y="122.8">PA2</text>
<text x="109.1" y="125.5">STM32F103C8T6</text>
<text x="130.2" y="120.2">PB13</text>
<text x="130.2" y="122.8">PB12</text>
<text x="36.8" y="132.4">Conn_01x04_Pin</text>
<text x="36.8" y="136.8">C16</text>
<text x="103.7" y="134.1" transform="rotate(-90 103.7 134.1)">PA3</text>
<text x="106.3" y="134.1" transform="rotate(-90 106.3 134.1)">PA4</text>
<text x="108.8" y="134.1" transform="rotate(-90 108.8 134.1)">PA5</text>
<text x="111.4" y="134.1" transform="rotate(-90 111.4 134.1)">PA6</text>
<text x="113.9" y="134.1" transform="rotate(-90 113.9 134.1)">PA7</text>
<text x="116.4" y="134.1" transform="rotate(-90 116.4 134.1)">PB0</text>
<text x="119" y="134.1" transform="rotate(-90 119 134.1)">PB1</text>
<text x="121.5" y="134.1" transform="rotate(-90 121.5 134.1)">PB2</text>
<text x="124.1" y="134.1" transform="rotate(-90 124.1 134.1)">PB10</text>
<text x="126.6" y="134.1" transform="rotate(-90 126.6 134.1)">PB11</text>
<text x="129.1" y="134.1" transform="rotate(-90 129.1 134.1)">VSS_1</text>
<text x="131.7" y="134.1" transform="rotate(-90 131.7 134.1)">VDD_1</text>
<text x="36.8" y="139.3">104</text>
<text x="44.5" y="143.9">J4</text>
<text x="29.8" y="152">C10</text>
<text x="114.8" y="152">Conn_01x20</text>
<text x="30.1" y="159.9">20p</text>
<text x="42.9" y="157.1">Y2</text>
<text x="53.9" y="158.1">R5</text>
<text x="29.8" y="163.4">C17</text>
<text x="42.9" y="164.4">8M</text>
<text x="54.1" y="163.4">1M</text>
<text x="30.1" y="171.3">20p</text>
<text x="114.8" y="172.3">Conn_01x20</text>
<text x="32.5" y="185">C6</text>
<text x="41.4" y="185">C5</text>
<text x="49" y="185">C8</text>
<text x="56.7" y="185">C9</text>
<text x="32.5" y="190.1">10n</text>
<text x="41.4" y="190.1">10n</text>
<text x="49" y="190.1">10n</text>
<text x="56.7" y="190.1">10n</text>
</g>
<g font-size="1.8" fill="#a90000">
<text x="57.1" y="34">1</text>
<text x="66" y="34">6</text>
<text x="57.1" y="36.6">2</text>
<text x="57.1" y="39.1">3</text>
<text x="66" y="36.6">5</text>
<text x="66" y="39.1">4</text>
<text x="41.2" y="70.9">3</text>
<text x="53.9" y="70.9">2</text>
<text x="48" y="78.2" transform="rotate(-90 48 78.2)">1</text>
<text x="102.6" y="80.1" transform="rotate(-90 102.6 80.1)">48</text>
<text x="105.2" y="80.1" transform="rotate(-90 105.2 80.1)">47</text>
<text x="107.7" y="80.1" transform="rotate(-90 107.7 80.1)">46</text>
<text x="110.2" y="80.1" transform="rotate(-90 110.2 80.1)">45</text>
<text x="112.8" y="80.1" transform="rotate(-90 112.8 80.1)">44</text>
<text x="115.3" y="80.1" transform="rotate(-90 115.3 80.1)">43</text>
<text x="117.9" y="80.1" transform="rotate(-90 117.9 80.1)">42</text>
<text x="120.4" y="80.1" transform="rotate(-90 120.4 80.1)">41</text>
<text x="122.9" y="80.1" transform="rotate(-90 122.9 80.1)">40</text>
<text x="125.5" y="80.1" transform="rotate(-90 125.5 80.1)">39</text>
<text x="128" y="80.1" transform="rotate(-90 128 80.1)">38</text>
<text x="130.6" y="80.1" transform="rotate(-90 130.6 80.1)">37</text>
<text x="97.1" y="93.7">1</text>
<text x="137.1" y="93.7">36</text>
<text x="47.6" y="100.1">1</text>
<text x="97.1" y="96.3">2</text>
<text x="97.1" y="98.8">3</text>
<text x="97.1" y="101.3">4</text>
<text x="137.1" y="96.3">35</text>
<text x="137.1" y="98.8">34</text>
<text x="137.1" y="101.3">33</text>
<text x="47.6" y="105.2">3</text>
<text x="47.6" y="107.7">2</text>
<text x="97.1" y="103.9">5</text>
<text x="97.1" y="106.4">6</text>
<text x="137.1" y="103.9">32</text>
<text x="137.1" y="106.4">31</text>
<text x="47.6" y="110.2">4</text>
<text x="97.1" y="109">7</text>
<text x="97.1" y="111.5">8</text>
<text x="137.1" y="109">30</text>
<text x="137.1" y="111.5">29</text>
<text x="54.4" y="115" transform="rotate(-90 54.4 115)">5</text>
<text x="56.9" y="115" transform="rotate(-90 56.9 115)">6</text>
<text x="96.5" y="116.6">10</text>
<text x="96.5" y="119.1">11</text>
<text x="97.1" y="114">9</text>
<text x="137.1" y="114">28</text>
<text x="137.1" y="116.6">27</text>
<text x="137.1" y="119.1">26</text>
<text x="96.5" y="121.7">12</text>
<text x="137.1" y="121.7">25</text>
<text x="53.3" y="133.1">1</text>
<text x="53.3" y="135.6">2</text>
<text x="53.3" y="138.2">3</text>
<text x="53.3" y="140.7">4</text>
<text x="102.6" y="138.5" transform="rotate(-90 102.6 138.5)">13</text>
<text x="105.2" y="138.5" transform="rotate(-90 105.2 138.5)">14</text>
<text x="107.7" y="138.5" transform="rotate(-90 107.7 138.5)">15</text>
<text x="110.2" y="138.5" transform="rotate(-90 110.2 138.5)">16</text>
<text x="112.8" y="138.5" transform="rotate(-90 112.8 138.5)">17</text>
<text x="115.3" y="138.5" transform="rotate(-90 115.3 138.5)">18</text>
<text x="117.9" y="138.5" transform="rotate(-90 117.9 138.5)">19</text>
<text x="120.4" y="138.5" transform="rotate(-90 120.4 138.5)">20</text>
<text x="122.9" y="138.5" transform="rotate(-90 122.9 138.5)">21</text>
<text x="125.5" y="138.5" transform="rotate(-90 125.5 138.5)">22</text>
<text x="128" y="138.5" transform="rotate(-90 128 138.5)">23</text>
<text x="130.6" y="138.5" transform="rotate(-90 130.6 138.5)">24</text>
<text x="96.3" y="158.8" transform="rotate(-90 96.3 158.8)">1</text>
<text x="98.8" y="158.8" transform="rotate(-90 98.8 158.8)">2</text>
<text x="101.3" y="158.8" transform="rotate(-90 101.3 158.8)">3</text>
<text x="103.9" y="158.8" transform="rotate(-90 103.9 158.8)">4</text>
<text x="106.4" y="158.8" transform="rotate(-90 106.4 158.8)">5</text>
<text x="109" y="158.8" transform="rotate(-90 109 158.8)">6</text>
<text x="111.5" y="158.8" transform="rotate(-90 111.5 158.8)">7</text>
<text x="114" y="158.8" transform="rotate(-90 114 158.8)">8</text>
<text x="116.6" y="158.8" transform="rotate(-90 116.6 158.8)">9</text>
<text x="119.1" y="159.4" transform="rotate(-90 119.1 159.4)">10</text>
<text x="121.7" y="159.4" transform="rotate(-90 121.7 159.4)">11</text>
<text x="124.2" y="159.4" transform="rotate(-90 124.2 159.4)">12</text>
<text x="126.7" y="159.4" transform="rotate(-90 126.7 159.4)">13</text>
<text x="129.3" y="159.4" transform="rotate(-90 129.3 159.4)">14</text>
<text x="131.8" y="159.4" transform="rotate(-90 131.8 159.4)">15</text>
<text x="134.4" y="159.4" transform="rotate(-90 134.4 159.4)">16</text>
<text x="136.9" y="159.4" transform="rotate(-90 136.9 159.4)">17</text>
<text x="139.4" y="159.4" transform="rotate(-90 139.4 159.4)">18</text>
<text x="142" y="159.4" transform="rotate(-90 142 159.4)">19</text>
<text x="144.5" y="159.4" transform="rotate(-90 144.5 159.4)">20</text>
<text x="96.3" y="179.1" transform="rotate(-90 96.3 179.1)">1</text>
<text x="98.8" y="179.1" transform="rotate(-90 98.8 179.1)">2</text>
<text x="101.3" y="179.1" transform="rotate(-90 101.3 179.1)">3</text>
<text x="103.9" y="179.1" transform="rotate(-90 103.9 179.1)">4</text>
<text x="106.4" y="179.1" transform="rotate(-90 106.4 179.1)">5</text>
<text x="109" y="179.1" transform="rotate(-90 109 179.1)">6</text>
<text x="111.5" y="179.1" transform="rotate(-90 111.5 179.1)">7</text>
<text x="114" y="179.1" transform="rotate(-90 114 179.1)">8</text>
<text x="116.6" y="179.1" transform="rotate(-90 116.6 179.1)">9</text>
<text x="119.1" y="179.7" transform="rotate(-90 119.1 179.7)">10</text>
<text x="121.7" y="179.7" transform="rotate(-90 121.7 179.7)">11</text>
<text x="124.2" y="179.7" transform="rotate(-90 124.2 179.7)">12</text>
<text x="126.7" y="179.7" transform="rotate(-90 126.7 179.7)">13</text>
<text x="129.3" y="179.7" transform="rotate(-90 129.3 179.7)">14</text>
<text x="131.8" y="179.7" transform="rotate(-90 131.8 179.7)">15</text>
<text x="134.4" y="179.7" transform="rotate(-90 134.4 179.7)">16</text>
<text x="136.9" y="179.7" transform="rotate(-90 136.9 179.7)">17</text>
<text x="139.4" y="179.7" transform="rotate(-90 139.4 179.7)">18</text>
<text x="142" y="179.7" transform="rotate(-90 142 179.7)">19</text>
<text x="144.5" y="179.7" transform="rotate(-90 144.5 179.7)">20</text>
</g>
<g font-size="1.8" fill="#009600">
<text x="31.7" y="107.6">PA12</text>
<text x="33.9" y="119.4" transform="rotate(-90 33.9 119.4)">5V</text>
</g>
</svg>
